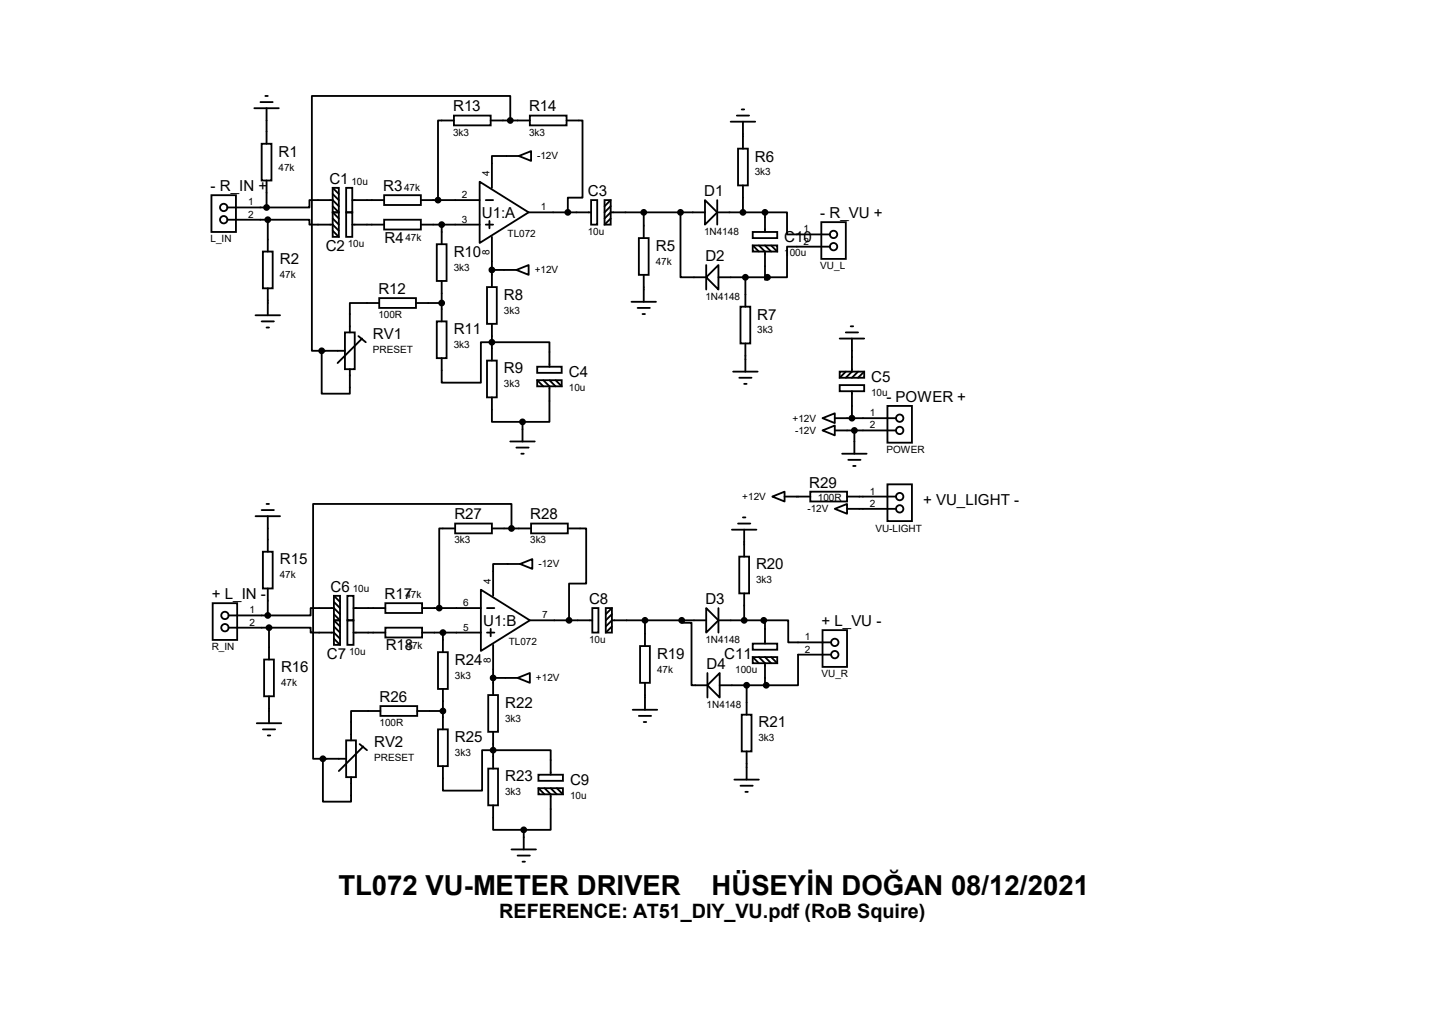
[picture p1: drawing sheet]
<svg xmlns="http://www.w3.org/2000/svg" width="297mm" height="210mm" viewBox="0 0 297 210" stroke-linecap="round" stroke-linejoin="round" font-family="sans-serif">
<g fill="none" stroke="#000" stroke-width=".38">
<path d="M55 19.9h.5M52.7 22.4h5.1M54 21.2h2.6M54.3 29.8h2v7.6h-2zM55.3 22.4v7.4M55.3 37.4v5.6M69 38.9h1.3v5.1h-1.3zM69 38.9l1.3 1.3M71.8 38.9h1.3v5.1h-1.3zM94.1 24h7.7v2h-7.7zM94.1 25h-3.3v16.5M99.5 37.7l10.1 6.3-10.1 6.4z"/>
<path d="M101.8 25h8.1M105.8 25v-5.1h-41.1v52.8h2M107.6 32.3l2.6-1v2.1zM107.6 32.3h-5.6v6.6M109.9 24h7.6v2h-7.6zM117.5 25h3.3v16h-3v3M151.6 25.2h5M152.8 24h2.6M153.1 30.8h2v7.6h-2zM153.8 22.7h.5M154.1 25.2v5.6M154.1 38.4v5.6"/>
<path d="M43.9 40.5h5v7.6h-5zM47.2 43h8.1M47.2 45.6h8.3M54.5 52.2h2.1v7.6h-2.1zM55.5 45.6h8.7v1h4.8l1.3 1.2M55.5 45.6v6.6M55.5 59.8v5.6M69 44h1.3v5.1h-1.3zM69 40.2l1.3 1.3M69 42.8l1.3 1.2M69 44l1.3 1.3M69 45.3l1.3 1.3"/>
<path d="M69 47.8l1.3 1.3M70.3 42.8l-1.3-1.3h-4.8v1.5h-8.9M71.8 44h1.3v5.1h-1.3zM73.1 41.5h6.6M73.1 46.6h6.6M79.7 40.5h7.6v2h-7.6zM79.7 45.6h7.6v2h-7.6zM87.3 41.5h12.2M87.3 46.6h12.2M90.6 50.6h2v7.7h-2zM91.6 46.6v4M91.6 58.3v8.3"/>
<path d="M100.8 41.5h1.5M100.8 46.6h1.5M101 59.5h2v7.6h-2zM101.5 45.8v1.5M102 49.1v10.4M102 56h5.1M107.1 56l2.5-1.1v2.1zM109.6 44h13M122.6 41.5h1.3v5.1h-1.3zM125.4 41.5h1.3v5.1h-1.3zM126.7 41.5l-1.3 1.3M126.7 42.8l-1.3 1.2"/>
<path d="M126.7 45.3l-1.3 1.3M132.5 49.4h2v7.6h-2zM133.5 44v5.4M133.5 57v5.6M141.1 44v13.5h5.4M146.2 41.5l2.6 2.5-2.6 2.6zM146.2 44h-19.5l-1.3 1.3M146.5 57.5l2.5-2.6v5.1zM146.5 54.9v5.1M148.8 44h9.9M148.8 41.5v5.1M149 57.5h10.2"/>
<path d="M154.6 57.5v6.1M156.1 48.1h5.1v1.3h-5.1zM156.1 50.9h5.1v1.3h-5.1zM156.1 50.9l1.3 1.3M157.4 50.9l1.3 1.3v5.8h.5v-.5M158.7 44h4.5v4.6h8.9M158.7 44v4.1M158.7 50.9l1.2 1.3M159.9 50.9l1.3 1.3M170.3 46.1h5.1v7.6h-5.1zM172.1 51.1h-8.9v6.4h-4M53 65.4h5.1"/>
<path d="M54.3 66.6h2.5M55.3 67.9h.5M66.7 72.7v8.9h5.9v-5.1M66.7 72.7h4.8M71.5 68.9h2.1v7.6h-2.1zM74.3 69.7l1.6 1.3M75.1 70.2l-5.1 5.1M78.7 61.8h7.6v2h-7.6zM78.7 62.8h-6.1v6.1M86.3 62.8h5.3M90.6 66.6h2v7.7h-2zM91.6 74.3v5h8.1v-8.3h14.3v5"/>
<path d="M101 74.8h2v7.6h-2zM102 67.1v7.7M111.4 76h5.1v1.3h-5.1zM111.4 78.8h5.1v1.3h-5.1zM111.4 78.8l1.3 1.3M112.7 78.8l1.3 1.3v7.4h-5.6M114 78.8l1.2 1.3M115.2 78.8l1.3 1.3M131 62.6h5.1M132.2 63.8h2.6M133.3 65.1h.5M152.1 77h5"/>
<path d="M153.3 78.3h2.6M153.6 63.6h2v7.6h-2zM154.3 79.6h.6M154.6 71.2v5.8M174.2 79.8h5v1.3h-5zM174.2 77h5v1.3h-5zM174.2 70.2h5M175.4 77l-1.2 1.3M175.4 68.9h2.6M176.4 67.6h.6M176.7 70.2v6.8l-1.3 1.3M178 77l-1.3 1.3"/>
<path d="M179.2 77l-1.2 1.3M102 82.4v5.1h6.4M105.8 91.5h5.1M107.1 92.8h2.5M108.1 94.1h.5M108.4 87.5v4M170.6 89.2l2.5-1v2.1zM170.6 86.7l2.5-1v2zM173.1 89.2h12.7M173.1 86.7h12.7M174.7 94.1h5M175.9 95.3h2.6"/>
<path d="M176.7 81.1v5.6M177 96.6h.5M177.2 89.2v4.9M184.1 84.2h5v7.6h-5zM53 107h5.1M54.3 105.7h2.5M54.5 114.4h2.1v7.6h-2.1zM55.3 104.5h.5M55.5 107v7.4M94.4 108.5h7.6v2.1h-7.6zM94.4 109.6h-3.3v16.5M102 109.6h8.2"/>
<path d="M106.1 109.6v-5.1h-41.2v52.8h2.1M107.9 116.9l2.5-1v2zM107.9 116.9h-5.6v6.6M110.2 108.5h7.6v2.1h-7.6zM117.8 109.6h3.8v11.4h-3.6v7.6M151.8 109.8h5.1M153.1 108.5h2.5M153.3 115.4h2.1v7.6h-2.1zM154.1 107.3h.5M154.3 109.8v5.6M160.2 103l2.5-1.1v2.1zM162.7 103h5.4"/>
<path d="M168.1 101.9h7.6v2.1h-7.6zM173.1 105.5l2.6-1v2zM175.7 103h10.1M175.7 105.5h10.1M184.1 100.4h5v7.6h-5zM44.1 125.1h5.1v7.6h-5.1zM47.4 127.6h8.1M47.4 130.1h8.4M54.8 136.7h2v7.7h-2zM55.5 122v5.6M55.8 130.1h8.6v1h4.9l1.2 1.3M55.8 130.1v6.6"/>
<path d="M69.3 123.5h1.2v5.1h-1.2zM69.3 128.6h1.2v5.1h-1.2zM69.3 123.5l1.2 1.3M69.3 124.8l1.2 1.3M69.3 127.3l1.2 1.3M69.3 128.6l1.2 1.3M69.3 129.9l1.2 1.2M69.3 132.4l1.2 1.3M70.5 127.3l-1.2-1.2h-4.9v1.5h-8.9M72.1 123.5h1.2v5.1h-1.2zM72.1 128.6h1.2v5.1h-1.2zM73.3 126.1h6.6"/>
<path d="M73.3 131.1h6.6M79.9 125.1h7.6v2h-7.6zM79.9 130.1h7.6v2.1h-7.6zM87.5 126.1h12.2M87.5 131.1h12.2M90.8 135.2h2.1v7.6h-2.1zM91.9 131.1v4.1M99.7 122.3l10.2 6.3-10.2 6.4zM101 126.1h1.5M101 131.1h1.5M101.8 130.4v1.5M102.3 133.7v10.4"/>
<path d="M109.9 128.6h13M122.9 126.1h1.2v5h-1.2zM125.6 126.1h1.3v5h-1.3zM126.9 126.1l-1.3 1.2M126.9 127.3l-1.3 1.3M126.9 129.9l-1.3 1.2M132.8 133.9h2v7.7h-2zM133.8 128.6v5.3M141.4 128.6v.5h2v13h3.3M146.5 126.1l2.5 2.5-2.5 2.5zM146.5 128.6h-19.6l-1.3 1.3M146.7 139.5v5.1"/>
<path d="M149 128.6h9.4M149 126.1v5M149.3 139.5v5.1l-2.6-2.5zM154.3 123v5.6M156.1 133.4h5.1v1.3h-5.1zM156.1 136.2h5.1v1.3h-5.1zM156.1 136.2l1.3 1.3M157.4 136.2l1.3 1.3v4.3h.2v.3M158.4 128.6h5.1v4.6h8.9M158.4 128.6v.5h.3v4.3M158.7 136.2l1.2 1.3M159.9 136.2l1.3 1.3"/>
<path d="M170.6 130.6h5.1v7.7h-5.1zM172.4 135.7h-6.9v6.4h-6.6M53.3 149.9h5M54.5 151.2h2.6M55.5 152.5h.5M55.8 144.4v5.5M67 157.3v8.9h5.8v-5.1M67 157.3h4.8M71.8 153.5h2v7.6h-2zM74.6 154.3l1.5 1.2M75.4 154.8l-5.1 5.1M78.9 146.4h7.6v2h-7.6z"/>
<path d="M78.9 147.4h-6.1v6.1M86.5 147.4h5.4M90.8 151.2h2.1v7.6h-2.1zM91.9 158.8v5.1h8.1v-8.4h14.2v5.1M91.9 142.8v8.4M101.3 144.1h2v7.6h-2zM101.3 159.3h2v7.7h-2zM102.3 151.7v7.6M102.3 140.5h5.1M107.4 140.5l2.5-1v2.1zM131.2 147.2h5.1M132.5 148.4h2.5"/>
<path d="M133.5 149.7h.5M133.8 141.6v5.6M149.3 142.1h9.6M153.8 148.2h2.1v7.6h-2.1zM154.9 142.1v6.1M154.9 155.8v5.8M102.3 167v5h6.3M106.1 176.1h5.1M107.4 177.4h2.5M108.4 178.6h.5M108.6 172v4.1M111.7 160.6h5.1v1.3h-5.1z"/>
<path d="M111.7 163.4h5.1v1.3h-5.1zM111.7 163.4l1.2 1.3M112.9 163.4l1.3 1.3v7.3h-5.6M114.2 163.4l1.3 1.3M115.5 163.4l1.3 1.3M152.3 161.6h5.1M153.6 162.9h2.5M154.6 164.2h.5"/>
<circle cx="46.4" cy="43" r=".76"/>
<circle cx="46.4" cy="45.6" r=".76"/>
<circle cx="172.9" cy="48.6" r=".76"/>
<circle cx="172.9" cy="51.1" r=".76"/>
<circle cx="186.6" cy="86.7" r=".76"/>
<circle cx="186.6" cy="89.2" r=".76"/>
<circle cx="186.6" cy="103" r=".76"/>
<circle cx="186.6" cy="105.5" r=".76"/>
<circle cx="46.7" cy="127.6" r=".76"/>
<circle cx="46.7" cy="130.1" r=".76"/>
<circle cx="173.1" cy="133.2" r=".76"/>
<circle cx="173.1" cy="135.7" r=".76"/>
</g>
<g fill="#000" stroke="#000" stroke-width=".38">
<circle cx="105.8" cy="25" r=".51"/>
<circle cx="55.3" cy="43" r=".51"/>
<circle cx="55.5" cy="45.6" r=".51"/>
<circle cx="90.8" cy="41.5" r=".51"/>
<circle cx="91.6" cy="46.6" r=".51"/>
<circle cx="102" cy="56" r=".51"/>
<circle cx="117.8" cy="44" r=".51"/>
<circle cx="133.5" cy="44" r=".51"/>
<circle cx="141.1" cy="44" r=".51"/>
<circle cx="154.1" cy="44" r=".51"/>
<circle cx="154.6" cy="57.5" r=".51"/>
<circle cx="158.7" cy="44" r=".51"/>
<circle cx="159.2" cy="57.5" r=".51"/>
<circle cx="66.7" cy="72.7" r=".51"/>
<circle cx="91.6" cy="62.8" r=".51"/>
<circle cx="102" cy="71" r=".51"/>
<circle cx="108.4" cy="87.5" r=".51"/>
<circle cx="176.7" cy="86.7" r=".51"/>
<circle cx="177.2" cy="89.2" r=".51"/>
<circle cx="106.1" cy="109.6" r=".51"/>
<circle cx="55.5" cy="127.6" r=".51"/>
<circle cx="55.8" cy="130.1" r=".51"/>
<circle cx="91.1" cy="126.1" r=".51"/>
<circle cx="91.9" cy="131.1" r=".51"/>
<circle cx="118" cy="128.6" r=".51"/>
<circle cx="133.8" cy="128.6" r=".51"/>
<circle cx="141.4" cy="128.6" r=".51"/>
<circle cx="154.3" cy="128.6" r=".51"/>
<circle cx="158.4" cy="128.6" r=".51"/>
<circle cx="67" cy="157.3" r=".51"/>
<circle cx="91.9" cy="147.4" r=".51"/>
<circle cx="102.3" cy="155.5" r=".51"/>
<circle cx="102.3" cy="140.5" r=".51"/>
<circle cx="154.9" cy="142.1" r=".51"/>
<circle cx="158.9" cy="142.1" r=".51"/>
<circle cx="108.6" cy="172" r=".51"/>
</g>
<g font-size="5.7">
<text x="70.2" y="185.5">TL072 VU-METER DRIVER</text>
<text x="147.6" y="185.5">HÜSEYİN DOĞAN 08/12/2021</text>
</g>
<text font-size="4.1" x="103.5" y="190.3">REFERENCE: AT51_DIY_VU.pdf (RoB Squire)</text>
<g font-size="3.1">
<text x="94" y="23.1">R13</text>
<text x="109.7" y="23.1">R14</text>
<text x="57.8" y="32.5">R1</text>
<text x="156.5" y="33.5">R6</text>
<text x="43.7" y="39.6">- R_IN +</text>
<text x="68.3" y="38.1">C1</text>
<text x="79.5" y="39.6">R3</text>
<text x="121.9" y="40.6">C3</text>
<text x="146" y="40.6">D1</text>
<text x="99.9" y="45.2">U1:A</text>
<text x="170.1" y="45.2">- R_VU +</text>
<text x="67.6" y="52.1">C2</text>
<text x="79.8" y="50.3">R4</text>
<text x="94.1" y="53.3">R10</text>
<text x="136" y="52">R5</text>
<text x="162.6" y="50.2">C10</text>
<text x="58" y="54.8">R2</text>
<text x="146.3" y="54.1">D2</text>
<text x="78.5" y="61">R12</text>
<text x="104.5" y="62.2">R8</text>
<text x="77.3" y="70.3">RV1</text>
<text x="94.1" y="69.3">R11</text>
<text x="157.1" y="66.3">R7</text>
<text x="104.5" y="77.4">R9</text>
<text x="118" y="78.2">C4</text>
<text x="180.7" y="79.2">C5</text>
<text x="183.9" y="83.3">- POWER +</text>
<text x="167.9" y="101.1">R29</text>
<text x="94.2" y="107.7">R27</text>
<text x="110" y="107.7">R28</text>
<text x="191.5" y="104.6">+ VU_LIGHT -</text>
<text x="58" y="117">R15</text>
<text x="156.8" y="118">R20</text>
<text x="43.9" y="124.2">+ L_IN -</text>
<text x="68.6" y="122.6">C6</text>
<text x="79.8" y="124.2">R17</text>
<text x="122.2" y="125.2">C8</text>
<text x="146.3" y="125.2">D3</text>
<text x="100.2" y="129.8">U1:B</text>
<text x="170.4" y="129.8">+ L_VU -</text>
<text x="67.8" y="136.6">C7</text>
<text x="80" y="134.8">R18</text>
<text x="94.4" y="137.8">R24</text>
<text x="136.3" y="136.6">R19</text>
<text x="150.2" y="136.6">C11</text>
<text x="58.3" y="139.4">R16</text>
<text x="146.6" y="138.6">D4</text>
<text x="78.7" y="145.5">R26</text>
<text x="104.8" y="146.7">R22</text>
<text x="77.6" y="154.9">RV2</text>
<text x="94.4" y="153.8">R25</text>
<text x="157.3" y="150.8">R21</text>
<text x="104.8" y="162">R23</text>
<text x="118.2" y="162.7">C9</text>
</g>
<g font-size="2.1">
<text x="94" y="28.1">3k3</text>
<text x="109.7" y="28.1">3k3</text>
<text x="57.8" y="35.3">47k</text>
<text x="111.4" y="33.1">-12V</text>
<text x="72.9" y="38.3">10u</text>
<text x="83.8" y="39.5">47k</text>
<text x="95.8" y="41.1">2</text>
<text x="101.5" y="36.4" transform="rotate(-90 101.5 36.4)">4</text>
<text x="156.5" y="36.4">3k3</text>
<text x="51.5" y="42.6">1</text>
<text x="51.5" y="45.1">2</text>
<text x="95.8" y="46.1">3</text>
<text x="112.2" y="43.6">1</text>
<text x="43.7" y="50.2">L_IN</text>
<text x="72.1" y="51.2">10u</text>
<text x="84.1" y="50">47k</text>
<text x="101.5" y="52.8" transform="rotate(-90 101.5 52.8)">8</text>
<text x="105.3" y="49.2">TL072</text>
<text x="121.9" y="48.7">10u</text>
<text x="146" y="48.7">1N4148</text>
<text x="162.6" y="53.1">100u</text>
<text x="166.7" y="48.2">1</text>
<text x="166.7" y="50.7">2</text>
<text x="58" y="57.7">47k</text>
<text x="94.1" y="56.2">3k3</text>
<text x="110.9" y="56.7">+12V</text>
<text x="136" y="54.9">47k</text>
<text x="170.1" y="55.8">VU_L</text>
<text x="78.5" y="66">100R</text>
<text x="104.5" y="65.1">3k3</text>
<text x="146.3" y="62.1">1N4148</text>
<text x="157.1" y="69.1">3k3</text>
<text x="77.3" y="73.2">PRESET</text>
<text x="94.1" y="72.2">3k3</text>
<text x="104.5" y="80.3">3k3</text>
<text x="118" y="81.1">10u</text>
<text x="180.7" y="82.1">10u</text>
<text x="164.4" y="87.4">+12V</text>
<text x="164.9" y="90">-12V</text>
<text x="180.4" y="86.3">1</text>
<text x="180.4" y="88.8">2</text>
<text x="183.9" y="93.9">POWER</text>
<text x="154" y="103.7">+12V</text>
<text x="167.5" y="106.2">-12V</text>
<text x="169.6" y="103.8">100R</text>
<text x="180.4" y="102.5">1</text>
<text x="180.4" y="105.1">2</text>
<text x="94.2" y="112.6">3k3</text>
<text x="110" y="112.6">3k3</text>
<text x="181.6" y="110.4">VU-LIGHT</text>
<text x="58" y="119.9">47k</text>
<text x="111.7" y="117.6">-12V</text>
<text x="73.2" y="122.8">10u</text>
<text x="84.1" y="124.1">47k</text>
<text x="96.1" y="125.6">6</text>
<text x="101.8" y="121" transform="rotate(-90 101.8 121)">4</text>
<text x="156.8" y="120.9">3k3</text>
<text x="51.7" y="127.2">1</text>
<text x="51.7" y="129.7">2</text>
<text x="96.1" y="130.7">5</text>
<text x="112.4" y="128.2">7</text>
<text x="43.9" y="134.7">R_IN</text>
<text x="72.4" y="135.8">10u</text>
<text x="84.3" y="134.5">47k</text>
<text x="101.8" y="137.4" transform="rotate(-90 101.8 137.4)">8</text>
<text x="105.5" y="133.7">TL072</text>
<text x="122.2" y="133.2">10u</text>
<text x="146.3" y="133.2">1N4148</text>
<text x="166.9" y="132.8">1</text>
<text x="166.9" y="135.3">2</text>
<text x="58.3" y="142.2">47k</text>
<text x="94.4" y="140.7">3k3</text>
<text x="111.2" y="141.3">+12V</text>
<text x="136.3" y="139.4">47k</text>
<text x="152.5" y="139.4">100u</text>
<text x="170.4" y="140.3">VU_R</text>
<text x="104.8" y="149.6">3k3</text>
<text x="146.6" y="146.7">1N4148</text>
<text x="78.7" y="150.5">100R</text>
<text x="157.3" y="153.7">3k3</text>
<text x="77.6" y="157.7">PRESET</text>
<text x="94.4" y="156.7">3k3</text>
<text x="104.8" y="164.8">3k3</text>
<text x="118.2" y="165.6">10u</text>
</g>
</svg>
